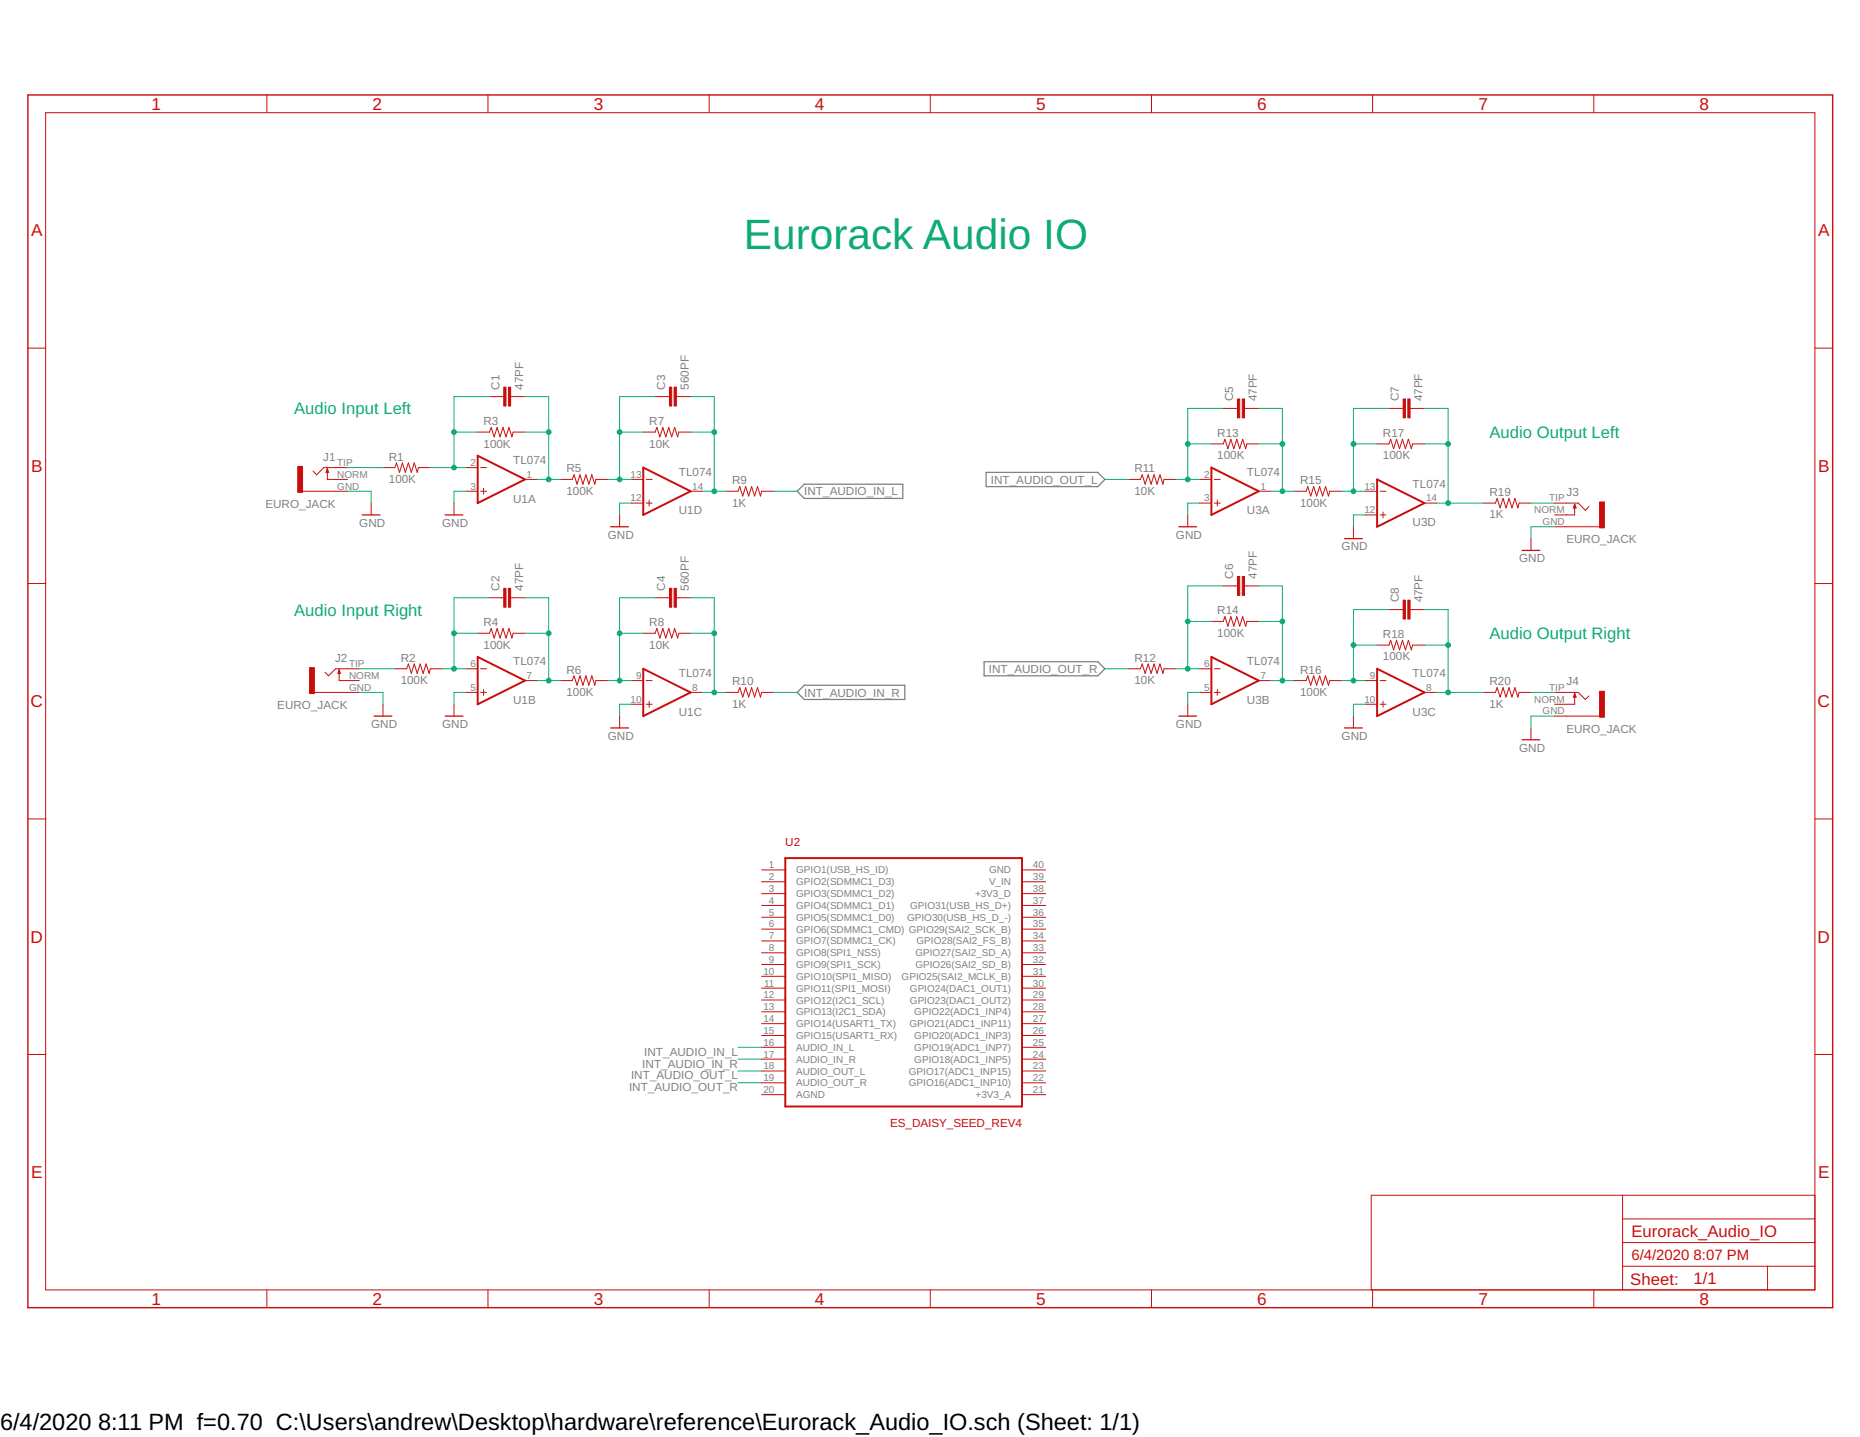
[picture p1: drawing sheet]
<svg xmlns="http://www.w3.org/2000/svg" width="279mm" height="216mm" viewBox="0 0 279 216" stroke-linecap="round" stroke-linejoin="round" font-family="sans-serif">
<path d="M119.7 73.8l1.1-1.1h14.8v2.2h-14.8zM148.1 71h16.8l1.1 1-1.1 1.1h-16.8zM147.8 99.4h17.1l1.1 1.1-1.1 1h-17.1zM119.7 104l1.1-1h15.1v2.1h-15.1z" fill="none" stroke="#808080" stroke-width=".19"/>
<g fill="none" stroke="#c90d0c" stroke-width=".15">
<path d="M6.9 16.9h265.7v176.9h-265.7zM40.1 14.3v2.6M73.3 14.3v2.6M106.5 14.3v2.6M139.7 14.3v2.6M173 14.3v2.6M206.2 14.3v2.6M239.4 14.3v2.6M4.2 52.3h2.7M73.5 59.6h2.1M76.7 59.6h2.2M98.4 59.6h2.1"/>
<path d="M101.6 59.6h2.1M272.6 52.3h2.7M45.4 73.8h6.8M49.2 70.4v1.6h3M52.2 70.3h-3.6l-1 1-.6-.5M55.8 75.6v1.8M57.5 70.3h1.8l.3-.7 .4 1.4 .5-1.4 .4 1.4 .4-1.4 .5 1.4 .4-1.4 .5 1.4 .2-.7h1.7M68.2 75.6v1.8M70 73.8h1.8M70 70.3h1.8M71.8 64.9h1.7l.3-.7 .4 1.4 .5-1.4 .4 1.4 .5-1.4 .4 1.4 .5-1.4 .4 1.4 .2-.7h1.8M72.2 73.8h.9"/>
<path d="M72.2 70.3h.9M72.6 73.4v.9M78.9 72h1.7M84.2 72h1.8l.2-.7 .5 1.4 .4-1.4 .5 1.4 .4-1.4 .5 1.4 .4-1.4 .4 1.4 .2-.7h1.8M93.1 77.4v1.7M94.8 72h1.8M94.8 75.6h1.8M96.6 64.9h1.8l.3-.7 .4 1.4 .5-1.4 .4 1.4 .5-1.4 .4 1.4 .4-1.4 .5 1.4 .2-.7h1.7M97.1 72h.9M97.1 75.6h.9M97.5 75.1v.9M103.7 73.8h1.8"/>
<path d="M109.1 73.8h1.7l.3-.7 .5 1.4 .4-1.4 .5 1.4 .4-1.4 .4 1.4 .5-1.4 .4 1.4 .2-.7h1.8M169.5 72h1.8l.3-.7 .4 1.4 .5-1.4 .4 1.4 .5-1.4 .4 1.4 .4-1.4 .5 1.4 .2-.7h1.7M178.4 77.4v1.7M180.2 72h1.8M180.2 75.6h1.8M182 66.7h1.7l.3-.7 .4 1.4 .5-1.4 .4 1.4 .5-1.4 .4 1.4 .5-1.4 .4 1.4 .2-.7h1.8M182.4 72h.9M182.4 75.6h.9M182.9 75.1v.9M183.7 61.4h2.2M186.9 61.4h2.2M189.1 73.8h1.8"/>
<path d="M194.4 73.8h1.8l.2-.7 .5 1.4 .4-1.4 .5 1.4 .4-1.4 .5 1.4 .4-1.4 .5 1.4 .1-.7h1.8M203.3 79.1v1.8M205.1 73.8h1.8M205.1 77.4h1.8M206.9 66.7h1.7l.3-.7 .4 1.4 .5-1.4 .4 1.4 .5-1.4 .4 1.4 .5-1.4 .4 1.4 .2-.7h1.8M207.3 73.8h.9M207.3 77.4h.9M207.8 76.9v.9M208.6 61.4h2.2M211.8 61.4h2.2M214 75.6h1.8M222.9 75.6h1.7l.3-.7 .4 1.4 .5-1.4 .4 1.4 .5-1.4 .4 1.4 .5-1.4 .4 1.4 .2-.7h1.8"/>
<path d="M233.5 75.6h3.6l1 1.1 .6-.6M233.5 79.1h6.8M236.5 75.8v1.6h-3M4.2 87.7h2.7M71.8 95.1h1.7l.3-.7 .4 1.5 .5-1.5 .4 1.5 .5-1.5 .4 1.5 .5-1.5 .4 1.5 .2-.8h1.8M73.5 89.8h2.1M76.7 89.8h2.2M96.6 95.1h1.8l.3-.7 .4 1.5 .5-1.5 .4 1.5 .5-1.5 .4 1.5 .4-1.5 .5 1.5 .2-.8h1.7M98.4 89.8h2.1M101.6 89.8h2.1M182 93.4h1.7l.3-.8 .4 1.5 .5-1.5 .4 1.5 .5-1.5 .4 1.5 .5-1.5 .4 1.5 .2-.7h1.8M183.7 88h2.2"/>
<path d="M186.9 88h2.2M206.9 96.9h1.7l.3-.7 .4 1.4 .5-1.4 .4 1.4 .5-1.4 .4 1.4 .5-1.4 .4 1.4 .2-.7h1.8M208.6 91.6h2.2M211.8 91.6h2.2M230 80.9v1.8M272.6 87.7h2.7M47.2 104h6.8M50.9 100.6v1.7h3.1M54 100.5h-3.6l-1.1 1-.5-.5M57.5 105.8v1.8M59.3 100.5h1.8l.2-.7 .5 1.4 .4-1.4 .5 1.4 .4-1.4 .5 1.4 .4-1.4 .5 1.4 .1-.7h1.8M68.2 105.8v1.8"/>
<path d="M70 104h1.8M70 100.5h1.8M72.2 104h.9M72.2 100.5h.9M72.6 103.6v.9M78.9 102.3h1.7M84.2 102.3h1.8l.2-.8 .5 1.5 .4-1.5 .5 1.5 .4-1.5 .5 1.5 .4-1.5 .4 1.5 .2-.7h1.8M93.1 107.6v1.8M94.8 102.3h1.8M94.8 105.8h1.8M97.1 102.3h.9M97.1 105.8h.9"/>
<path d="M97.5 105.4v.9M103.7 104h1.8M109.1 104h1.7l.3-.7 .5 1.4 .4-1.4 .5 1.4 .4-1.4 .4 1.4 .5-1.4 .4 1.4 .2-.7h1.8M169.5 100.5h1.8l.3-.7 .4 1.4 .5-1.4 .4 1.4 .5-1.4 .4 1.4 .4-1.4 .5 1.4 .2-.7h1.7M178.4 105.8v1.8M180.2 104h1.8M180.2 100.5h1.8M182.4 104h.9M182.4 100.5h.9M182.9 103.6v.9M189.1 102.3h1.8M194.4 102.3h1.8l.2-.8 .5 1.5 .4-1.5 .5 1.5 .4-1.5 .5 1.5 .4-1.5 .5 1.5 .1-.7h1.8"/>
<path d="M203.3 107.6v1.8M205.1 102.3h1.8M205.1 105.8h1.8M207.3 102.3h.9M207.3 105.8h.9M207.8 105.4v.9M214 104h1.8M222.9 104h1.7l.3-.7 .4 1.4 .5-1.4 .4 1.4 .5-1.4 .4 1.4 .5-1.4 .4 1.4 .2-.7h1.8M230 109.4v1.7M233.5 104h3.6l1 1.1 .6-.5M233.5 107.6h6.8M236.5 104.2v1.6h-3"/>
<path d="M4.2 123h2.7M114.4 130.7h3.6M114.4 132.5h3.6M114.4 134.3h3.6M114.4 136h3.6M114.4 137.8h3.6M114.4 139.6h3.6M153.5 130.7h3.6M153.5 132.5h3.6M153.5 134.3h3.6M153.5 136h3.6M153.5 137.8h3.6"/>
<path d="M153.5 139.6h3.6M272.6 123h2.7M4.2 158.4h2.7M114.4 141.4h3.6M114.4 143.2h3.6M114.4 144.9h3.6M114.4 146.7h3.6M114.4 148.5h3.6M114.4 150.2h3.6M114.4 152h3.6M114.4 153.8h3.6M114.4 155.6h3.6"/>
<path d="M114.4 157.4h3.6M114.4 159.1h3.6M153.5 141.4h3.6M153.5 143.2h3.6M153.5 144.9h3.6M153.5 146.7h3.6M153.5 148.5h3.6M153.5 150.2h3.6M153.5 152h3.6M153.5 153.8h3.6M153.5 155.6h3.6M153.5 157.4h3.6"/>
<path d="M153.5 159.1h3.6M272.6 158.4h2.7M114.4 160.9h3.6M114.4 162.7h3.6M114.4 164.5h3.6M153.5 160.9h3.6M153.5 162.7h3.6M153.5 164.5h3.6M243.7 179.6v14.2M272.6 179.6h-66.6v14.2M40.1 193.8v2.7M73.3 193.8v2.7"/>
<path d="M106.5 193.8v2.7M139.7 193.8v2.7M173 193.8v2.7M206.2 193.8v2.7M239.4 193.8v2.7M243.7 190.2h28.9M243.7 186.7h28.9M243.7 183.1h28.9M265.5 190.2v3.6"/>
</g>
<path d="M4.2 14.3h271.1v182.2h-271.1z" fill="none" stroke="#c90d0c" stroke-width=".21"/>
<path d="M71.8 68.5l7.1 3.5-7.1 3.6zM96.6 70.3l7.1 3.5-7.1 3.6zM182 70.3l7.1 3.5-7.1 3.6zM206.9 72l7.1 3.6-7.1 3.5zM71.8 98.7l7.1 3.6-7.1 3.5zM182 98.7l7.1 3.6-7.1 3.5zM96.6 100.5l7.1 3.5-7.1 3.6zM206.9 100.5l7.1 3.5-7.1 3.6zM118 128.9h35.5v37.3h-35.5z" fill="none" stroke="#c90d0c" stroke-width=".3"/>
<g fill="none" stroke="#c90d0c" stroke-width=".19">
<path d="M49.2 70.4l.1 .6h-.3zM54.4 77.4h2.7M66.9 77.4h2.6M91.7 79.1h2.7M177.1 79.1h2.6M236.5 75.8l.2 .5h-.3zM202 80.9h2.6M228.6 82.7h2.7M50.9 100.6l.2 .6h-.3zM56.2 107.6h2.7M66.9 107.6h2.6M91.7 109.4h2.7"/>
<path d="M177.1 107.6h2.6M202 109.4h2.6M228.6 111.1h2.7M236.5 104.2l.2 .5h-.3z"/>
</g>
<g fill="#c90d0c" stroke="#c90d0c" stroke-width=".15">
<path d="M211.5 90.2h.3v2.8h-.3z"/>
<path d="M210.8 90.2h.3v2.8h-.3z"/>
<path d="M211.5 59.9h.3v2.9h-.3z"/>
<path d="M210.8 59.9h.3v2.9h-.3z"/>
<path d="M76.4 58.2h.3v2.8h-.3z"/>
<path d="M75.7 58.2h.3v2.8h-.3z"/>
<path d="M76.4 88.4h.3v2.8h-.3z"/>
<path d="M75.7 88.4h.3v2.8h-.3z"/>
<path d="M101.3 58.2h.3v2.8h-.3z"/>
<path d="M100.6 58.2h.3v2.8h-.3z"/>
<path d="M101.3 88.4h.3v2.8h-.3z"/>
<path d="M100.6 88.4h.3v2.8h-.3z"/>
<path d="M186.6 59.9h.3v2.9h-.3z"/>
<path d="M185.9 59.9h.3v2.9h-.3z"/>
<path d="M186.6 86.6h.3v2.9h-.3z"/>
<path d="M185.9 86.6h.3v2.9h-.3z"/>
<path d="M44.7 70.1h.7v3.9h-.7z"/>
<path d="M46.5 100.3h.7v3.9h-.7z"/>
<path d="M240.3 103.9h.7v3.9h-.7z"/>
<path d="M240.3 75.4h.7v3.9h-.7z"/>
</g>
<g fill="none" stroke="#0dab76" stroke-width=".15">
<path d="M73.5 59.6h-5.3v10.7M78.9 59.6h3.5v12.4M98.4 59.6h-5.3v12.4M103.7 59.6h3.6v14.2M52.2 73.8h3.6v1.8M52.2 70.3h5.3M64.6 70.3h5.4M68.2 64.9h3.6M70 73.8h-1.8v1.8M78.9 64.9h3.5M80.6 72h3.6M91.3 72h3.5"/>
<path d="M93.1 64.9h3.5M94.8 75.6h-1.7v1.8M103.7 64.9h3.6M105.5 73.8h3.6M116.2 73.8h3.5M166 72h3.5M176.6 72h3.6M178.4 66.7h3.6M180.2 75.6h-1.8v1.8M183.7 61.4h-5.3v10.6M189.1 66.7h3.5M189.1 61.4h3.5v12.4"/>
<path d="M190.9 73.8h3.5M201.5 73.8h3.6M203.3 66.7h3.6M205.1 77.4h-1.8v1.7M208.6 61.4h-5.3v12.4M214 61.4h3.5v14.2M214 66.7h3.5M215.8 75.6h7.1M230 75.6h3.5M233.5 79.1h-3.5v1.8M68.2 95.1h3.6M73.5 89.8h-5.3v10.7"/>
<path d="M78.9 95.1h3.5M78.9 89.8h3.5v12.5M93.1 95.1h3.5M98.4 89.8h-5.3v12.5M103.7 95.1h3.6M103.7 89.8h3.6v14.2M178.4 93.4h3.6M183.7 88h-5.3v12.5M189.1 88h3.5v14.3M189.1 93.4h3.5M203.3 96.9h3.6M208.6 91.6h-5.3v10.7"/>
<path d="M214 96.9h3.5M214 91.6h3.5v12.4M54 104h3.5v1.8M54 100.5h5.3M66.4 100.5h3.6M70 104h-1.8v1.8M80.6 102.3h3.6M91.3 102.3h3.5M94.8 105.8h-1.7v1.8M105.5 104h3.6M116.2 104h3.5M166 100.5h3.5"/>
<path d="M176.6 100.5h3.6M180.2 104h-1.8v1.8M190.9 102.3h3.5M201.5 102.3h3.6M205.1 105.8h-1.8v1.8M215.8 104h7.1M230 104h3.5M233.5 107.6h-3.5v1.8M110.8 159.1h3.6M110.8 157.4h3.6M110.8 160.9h3.6M110.8 162.7h3.6"/>
</g>
<g fill="#0dab76" stroke="#0dab76" stroke-width=".15">
<circle cx="203.3" cy="96.9" r=".36"/>
<circle cx="203.3" cy="102.3" r=".36"/>
<circle cx="217.5" cy="104" r=".36"/>
<circle cx="217.5" cy="96.9" r=".36"/>
<circle cx="203.3" cy="66.7" r=".36"/>
<circle cx="203.3" cy="73.8" r=".36"/>
<circle cx="217.5" cy="75.6" r=".36"/>
<circle cx="217.5" cy="66.7" r=".36"/>
<circle cx="68.2" cy="100.5" r=".36"/>
<circle cx="68.2" cy="95.1" r=".36"/>
<circle cx="82.4" cy="95.1" r=".36"/>
<circle cx="82.4" cy="102.3" r=".36"/>
<circle cx="68.2" cy="70.3" r=".36"/>
<circle cx="68.2" cy="64.9" r=".36"/>
<circle cx="82.4" cy="64.9" r=".36"/>
<circle cx="82.4" cy="72" r=".36"/>
<circle cx="93.1" cy="72" r=".36"/>
<circle cx="93.1" cy="64.9" r=".36"/>
<circle cx="93.1" cy="102.3" r=".36"/>
<circle cx="93.1" cy="95.1" r=".36"/>
<circle cx="107.3" cy="95.1" r=".36"/>
<circle cx="107.3" cy="104" r=".36"/>
<circle cx="107.3" cy="64.9" r=".36"/>
<circle cx="107.3" cy="73.8" r=".36"/>
<circle cx="178.4" cy="66.7" r=".36"/>
<circle cx="178.4" cy="72" r=".36"/>
<circle cx="192.6" cy="66.7" r=".36"/>
<circle cx="192.6" cy="73.8" r=".36"/>
<circle cx="178.4" cy="100.5" r=".36"/>
<circle cx="178.4" cy="93.4" r=".36"/>
<circle cx="192.6" cy="102.3" r=".36"/>
<circle cx="192.6" cy="93.4" r=".36"/>
</g>
<text font-size="6.4" fill="#0dab76" x="111.7" y="37.4">Eurorack Audio IO</text>
<g font-size="3.5">
<text x="0" y="214.9">6/4/2020</text>
<text x="14.7" y="214.9">8:11 PM f=0.70 C:\Users\andrew\Desktop\hardware\reference\Eurorack_Audio_IO.sch (Sheet: 1/1)</text>
</g>
<g font-size="2.6" fill="#c90d0c">
<text x="22.7" y="16.5">1</text>
<text x="56" y="16.5">2</text>
<text x="89.2" y="16.5">3</text>
<text x="122.4" y="16.5">4</text>
<text x="155.6" y="16.5">5</text>
<text x="188.9" y="16.5">6</text>
<text x="222.1" y="16.5">7</text>
<text x="255.3" y="16.5">8</text>
<text x="4.7" y="35.5">A</text>
<text x="273.1" y="35.5">A</text>
<text x="4.7" y="70.9">B</text>
<text x="273.1" y="70.9">B</text>
<text x="4.6" y="106.3">C</text>
<text x="273" y="106.3">C</text>
<text x="4.6" y="141.6">D</text>
<text x="273" y="141.6">D</text>
<text x="4.7" y="177">E</text>
<text x="273.1" y="177">E</text>
<text x="22.7" y="196">1</text>
<text x="56" y="196">2</text>
<text x="89.2" y="196">3</text>
<text x="122.4" y="196">4</text>
<text x="155.6" y="196">5</text>
<text x="188.9" y="196">6</text>
<text x="222.1" y="196">7</text>
<text x="255.3" y="196">8</text>
</g>
<g font-size="2.5" fill="#0dab76">
<text x="44.2" y="62.3">Audio Input Left</text>
<text x="223.7" y="65.8">Audio Output Left</text>
<text x="44.2" y="92.5">Audio Input Right</text>
<text x="223.7" y="96">Audio Output Right</text>
</g>
<g font-size="2.5" fill="#c90d0c">
<text x="245.1" y="185.8">Eurorack_Audio_IO</text>
<text x="244.9" y="193">Sheet:</text>
<text x="254.4" y="192.9">1/1</text>
</g>
<g font-size="2.2" fill="#c90d0c">
<text x="245.1" y="189.4">6/4/2020</text>
<text x="254.4" y="189.4">8:07 PM</text>
</g>
<g font-size="1.8" fill="#808080">
<text x="75" y="58.5" transform="rotate(-90 75 58.5)">C1</text>
<text x="78.6" y="58.5" transform="rotate(-90 78.6 58.5)">47PF</text>
<text x="99.9" y="58.5" transform="rotate(-90 99.9 58.5)">C3</text>
<text x="103.5" y="58.5" transform="rotate(-90 103.5 58.5)">560PF</text>
<text x="72.6" y="63.9">R3</text>
<text x="97.5" y="63.9">R7</text>
<text x="182.9" y="65.7">R13</text>
<text x="185.3" y="60.3" transform="rotate(-90 185.3 60.3)">C5</text>
<text x="188.8" y="60.3" transform="rotate(-90 188.8 60.3)">47PF</text>
<text x="207.7" y="65.7">R17</text>
<text x="210.1" y="60.3" transform="rotate(-90 210.1 60.3)">C7</text>
<text x="213.7" y="60.3" transform="rotate(-90 213.7 60.3)">47PF</text>
<text x="48.6" y="69.2">J1</text>
<text x="58.4" y="69.2">R1</text>
<text x="72.6" y="67.2">100K</text>
<text x="77.1" y="69.7">TL074</text>
<text x="85.1" y="71">R5</text>
<text x="97.5" y="67.2">10K</text>
<text x="102" y="71.5">TL074</text>
<text x="170.4" y="71">R11</text>
<text x="182.9" y="69">100K</text>
<text x="187.3" y="71.5">TL074</text>
<text x="207.7" y="69">100K</text>
<text x="39.9" y="76.3">EURO_JACK</text>
<text x="58.4" y="72.6">100K</text>
<text x="77.1" y="75.5">U1A</text>
<text x="85.1" y="74.3">100K</text>
<text x="102" y="77.3">U1D</text>
<text x="110" y="76.1">1K</text>
<text x="110" y="72.8">R9</text>
<text x="120.8" y="74.4">INT_AUDIO_IN_L</text>
<text x="148.8" y="72.7">INT_AUDIO_OUT_L</text>
<text x="170.4" y="74.3">10K</text>
<text x="187.3" y="77.3">U3A</text>
<text x="195.3" y="76.1">100K</text>
<text x="195.3" y="72.8">R15</text>
<text x="212.2" y="73.3">TL074</text>
<text x="223.7" y="77.9">1K</text>
<text x="223.7" y="74.5">R19</text>
<text x="235.3" y="74.5">J3</text>
<text x="54" y="79.1">GND</text>
<text x="66.4" y="79.1">GND</text>
<text x="91.3" y="80.9">GND</text>
<text x="176.6" y="80.9">GND</text>
<text x="201.5" y="82.7">GND</text>
<text x="212.2" y="79.1">U3D</text>
<text x="235.3" y="81.6">EURO_JACK</text>
<text x="75" y="88.7" transform="rotate(-90 75 88.7)">C2</text>
<text x="78.6" y="88.7" transform="rotate(-90 78.6 88.7)">47PF</text>
<text x="99.9" y="88.7" transform="rotate(-90 99.9 88.7)">C4</text>
<text x="103.5" y="88.7" transform="rotate(-90 103.5 88.7)">560PF</text>
<text x="185.3" y="87" transform="rotate(-90 185.3 87)">C6</text>
<text x="188.8" y="87" transform="rotate(-90 188.8 87)">47PF</text>
<text x="228.2" y="84.5">GND</text>
<text x="72.6" y="94.1">R4</text>
<text x="97.5" y="94.1">R8</text>
<text x="182.9" y="95.7">100K</text>
<text x="182.9" y="92.3">R14</text>
<text x="207.7" y="95.9">R18</text>
<text x="210.1" y="90.5" transform="rotate(-90 210.1 90.5)">C8</text>
<text x="213.7" y="90.5" transform="rotate(-90 213.7 90.5)">47PF</text>
<text x="50.3" y="99.4">J2</text>
<text x="60.2" y="99.4">R2</text>
<text x="72.6" y="97.5">100K</text>
<text x="77.1" y="99.9">TL074</text>
<text x="85.1" y="101.2">R6</text>
<text x="97.5" y="97.5">10K</text>
<text x="102" y="101.7">TL074</text>
<text x="148.5" y="101.1">INT_AUDIO_OUT_R</text>
<text x="170.4" y="99.4">R12</text>
<text x="187.3" y="99.9">TL074</text>
<text x="195.3" y="101.2">R16</text>
<text x="207.7" y="99.2">100K</text>
<text x="212.2" y="101.7">TL074</text>
<text x="41.6" y="106.5">EURO_JACK</text>
<text x="60.2" y="102.8">100K</text>
<text x="77.1" y="105.7">U1B</text>
<text x="85.1" y="104.6">100K</text>
<text x="102" y="107.5">U1C</text>
<text x="110" y="106.3">1K</text>
<text x="110" y="103">R10</text>
<text x="120.8" y="104.7">INT_AUDIO_IN_R</text>
<text x="170.4" y="102.8">10K</text>
<text x="187.3" y="105.7">U3B</text>
<text x="195.3" y="104.6">100K</text>
<text x="212.2" y="107.5">U3C</text>
<text x="223.7" y="106.3">1K</text>
<text x="223.7" y="103">R20</text>
<text x="235.3" y="103">J4</text>
<text x="55.7" y="109.4">GND</text>
<text x="66.4" y="109.4">GND</text>
<text x="91.3" y="111.1">GND</text>
<text x="176.6" y="109.4">GND</text>
<text x="201.5" y="111.1">GND</text>
<text x="228.2" y="112.9">GND</text>
<text x="235.3" y="110.1">EURO_JACK</text>
<text x="96.5" y="160.4">INT_AUDIO_IN_R</text>
<text x="96.8" y="158.6">INT_AUDIO_IN_L</text>
<text x="94.5" y="163.9">INT_AUDIO_OUT_R</text>
<text x="94.8" y="162.2">INT_AUDIO_OUT_L</text>
</g>
<g font-size="1.8" fill="#c90d0c">
<text x="118" y="127.1">U2</text>
<text x="133.7" y="169.3">ES_DAISY_SEED_REV4</text>
</g>
<g font-size="1.5" fill="#808080">
<text x="50.7" y="70">TIP</text>
<text x="50.7" y="71.8">NORM</text>
<text x="70.7" y="70">2</text>
<text x="79.1" y="71.8">1</text>
<text x="94.7" y="71.8">13</text>
<text x="180.9" y="71.8">2</text>
<text x="50.7" y="73.6">GND</text>
<text x="70.7" y="73.6">3</text>
<text x="94.7" y="75.3">12</text>
<text x="104" y="73.6">14</text>
<text x="180.9" y="75.3">3</text>
<text x="189.3" y="73.6">1</text>
<text x="205" y="77.1">12</text>
<text x="205" y="73.6">13</text>
<text x="214.2" y="75.3">14</text>
<text x="230.5" y="77.1">NORM</text>
<text x="232.7" y="75.3">TIP</text>
<text x="231.7" y="78.9">GND</text>
<text x="52.4" y="100.2">TIP</text>
<text x="70.7" y="100.2">6</text>
<text x="180.9" y="100.2">6</text>
<text x="52.4" y="103.8">GND</text>
<text x="52.4" y="102">NORM</text>
<text x="70.7" y="103.8">5</text>
<text x="79.1" y="102">7</text>
<text x="94.7" y="105.6">10</text>
<text x="95.6" y="102">9</text>
<text x="104" y="103.8">8</text>
<text x="180.9" y="103.8">5</text>
<text x="189.3" y="102">7</text>
<text x="205" y="105.6">10</text>
<text x="205.8" y="102">9</text>
<text x="214.2" y="103.8">8</text>
<text x="230.5" y="105.6">NORM</text>
<text x="231.7" y="107.3">GND</text>
<text x="232.7" y="103.8">TIP</text>
<text x="115.5" y="130.4">1</text>
<text x="119.6" y="131.2">GPIO1(USB_HS_ID)</text>
<text x="148.6" y="131.2">GND</text>
<text x="155.2" y="130.4">40</text>
<text x="115.5" y="132.2">2</text>
<text x="115.5" y="134">3</text>
<text x="115.5" y="135.8">4</text>
<text x="115.5" y="137.6">5</text>
<text x="119.6" y="133">GPIO2(SDMMC1_D3)</text>
<text x="119.6" y="134.8">GPIO3(SDMMC1_D2)</text>
<text x="119.6" y="136.6">GPIO4(SDMMC1_D1)</text>
<text x="136.7" y="136.6">GPIO31(USB_HS_D+)</text>
<text x="146.5" y="134.8">+3V3_D</text>
<text x="148.6" y="133">V_IN</text>
<text x="155.2" y="137.6">36</text>
<text x="155.2" y="135.8">37</text>
<text x="155.2" y="132.2">39</text>
<text x="155.2" y="134">38</text>
<text x="115.5" y="139.3">6</text>
<text x="115.5" y="141.1">7</text>
<text x="115.5" y="142.9">8</text>
<text x="119.6" y="138.3">GPIO5(SDMMC1_D0)</text>
<text x="119.6" y="140.1">GPIO6(SDMMC1_CMD) GPIO29(SAI2_SCK_B)</text>
<text x="119.6" y="141.9">GPIO7(SDMMC1_CK)</text>
<text x="119.6" y="143.7">GPIO8(SPI1_NSS)</text>
<text x="136.3" y="138.3">GPIO30(USB_HS_D_-)</text>
<text x="137.5" y="143.7">GPIO27(SAI2_SD_A)</text>
<text x="137.7" y="141.9">GPIO28(SAI2_FS_B)</text>
<text x="155.2" y="142.9">33</text>
<text x="155.2" y="141.1">34</text>
<text x="155.2" y="139.3">35</text>
<text x="114.7" y="146.4">10</text>
<text x="114.8" y="148.2">11</text>
<text x="115.5" y="144.7">9</text>
<text x="119.6" y="145.5">GPIO9(SPI1_SCK)</text>
<text x="119.6" y="147.2">GPIO10(SPI1_MISO)</text>
<text x="119.6" y="149">GPIO11(SPI1_MOSI)</text>
<text x="135.4" y="147.2">GPIO25(SAI2_MCLK_B)</text>
<text x="136.7" y="149">GPIO24(DAC1_OUT1)</text>
<text x="137.5" y="145.4">GPIO26(SAI2_SD_B)</text>
<text x="155.2" y="146.4">31</text>
<text x="155.2" y="148.2">30</text>
<text x="155.2" y="144.7">32</text>
<text x="114.7" y="150">12</text>
<text x="114.7" y="151.8">13</text>
<text x="114.7" y="153.6">14</text>
<text x="114.7" y="155.3">15</text>
<text x="119.6" y="150.8">GPIO12(I2C1_SCL)</text>
<text x="119.6" y="152.6">GPIO13(I2C1_SDA)</text>
<text x="119.6" y="154.3">GPIO14(USART1_TX)</text>
<text x="136.6" y="154.3">GPIO21(ADC1_INP11)</text>
<text x="136.7" y="150.8">GPIO23(DAC1_OUT2)</text>
<text x="137.3" y="152.6">GPIO22(ADC1_INP4)</text>
<text x="155.2" y="151.8">28</text>
<text x="155.2" y="155.3">26</text>
<text x="155.2" y="153.6">27</text>
<text x="155.2" y="150">29</text>
<text x="114.7" y="157.1">16</text>
<text x="114.7" y="158.9">17</text>
<text x="114.7" y="160.7">18</text>
<text x="119.6" y="156.1">GPIO15(USART1_RX)</text>
<text x="119.6" y="157.9">AUDIO_IN_L</text>
<text x="119.6" y="159.7">AUDIO_IN_R</text>
<text x="119.6" y="161.4">AUDIO_OUT_L</text>
<text x="136.5" y="161.4">GPIO17(ADC1_INP15)</text>
<text x="137.3" y="159.7">GPIO18(ADC1_INP5)</text>
<text x="137.3" y="157.9">GPIO19(ADC1_INP7)</text>
<text x="137.3" y="156.1">GPIO20(ADC1_INP3)</text>
<text x="155.2" y="160.7">23</text>
<text x="155.2" y="158.9">24</text>
<text x="155.2" y="157.1">25</text>
<text x="114.7" y="162.4">19</text>
<text x="114.7" y="164.2">20</text>
<text x="119.6" y="163.2">AUDIO_OUT_R</text>
<text x="119.6" y="165">AGND</text>
<text x="136.5" y="163.2">GPIO16(ADC1_INP10)</text>
<text x="146.6" y="165">+3V3_A</text>
<text x="155.2" y="164.2">21</text>
<text x="155.2" y="162.4">22</text>
</g>
</svg>
